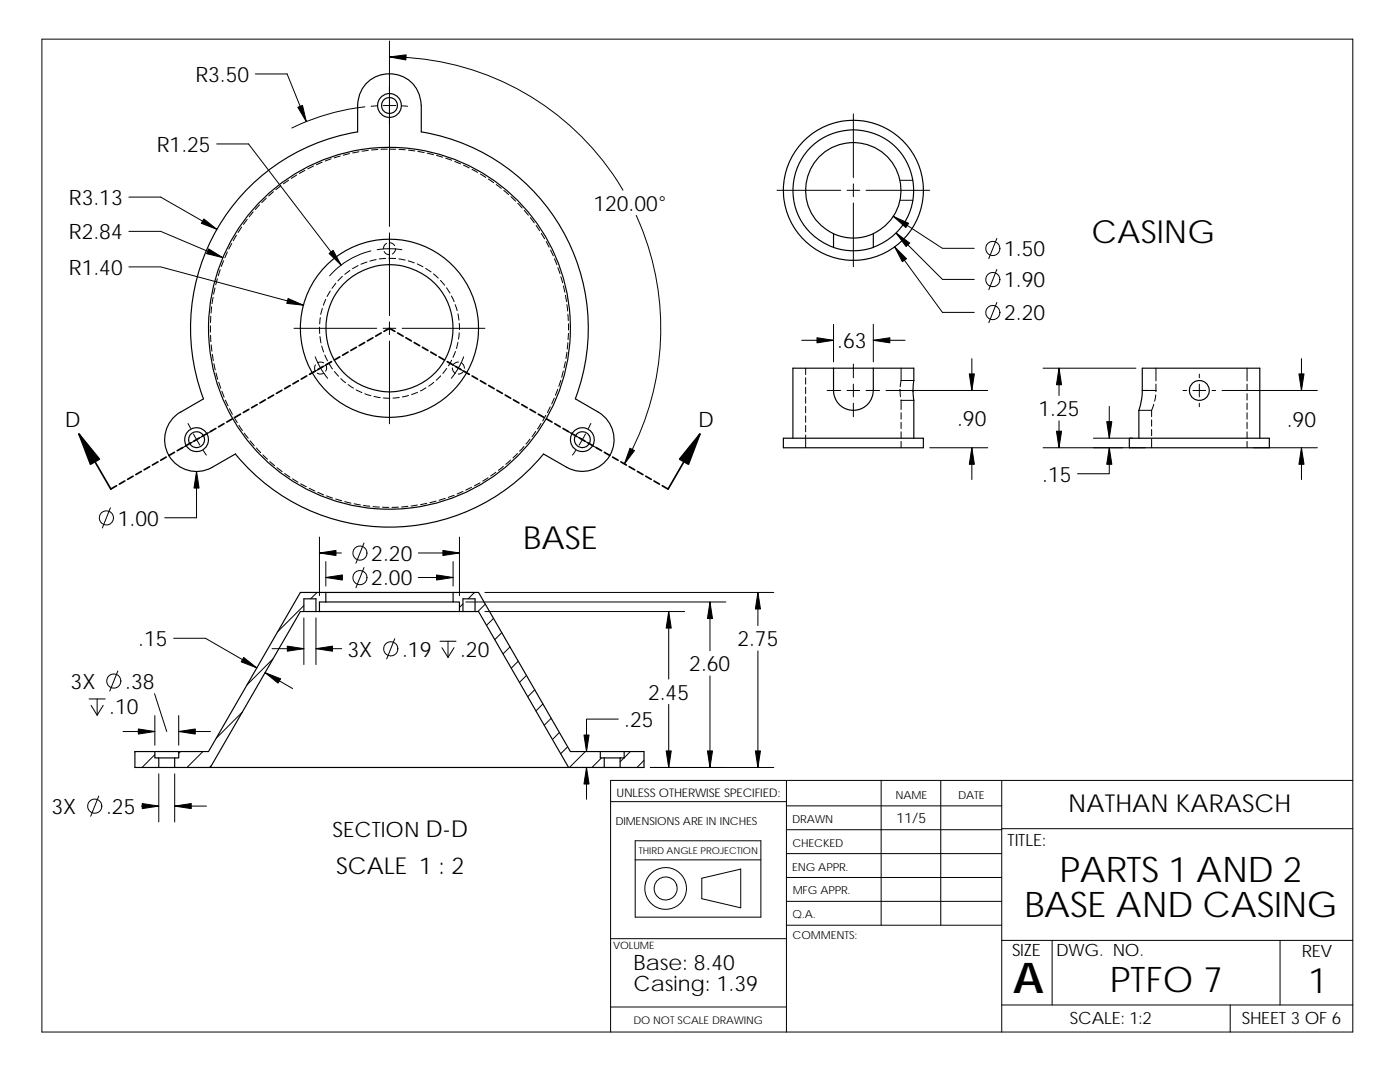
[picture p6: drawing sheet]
<svg xmlns="http://www.w3.org/2000/svg" width="279mm" height="216mm" viewBox="0 0 279 216" stroke-linecap="round" stroke-linejoin="round" font-family="sans-serif">
<g fill="none" stroke="#000" stroke-width=".2">
<path d="M8.4 7.8h261.6v198.1h-261.6zM50.9 14.8h6.4l3.8 9.5M77.7 11.4a54.1 54.1 0 0 1 46.6 26.6M77.7 8.2v37M25.7 39.3h6.4l11.2 6.5M43.2 28.7h6.4l18.5 24.2M53.1 39.5l-.9 .9M54.6 38.2l-1 .9M56 37.1l-.9 .7M57.6 36l-1 .7M59.2 34.9l-1.1 .7M60.9 34l-1.1 .6"/>
<path d="M62.6 33.1l-1.2 .6M64.3 32.4l-1.2 .5M66.1 31.7l-1.2 .4M67.9 31.1l-1.2 .4M69.7 30.6l-1.2 .4M71.6 30.3l-1.2 .2M72.8 21.3a45.1 45.1 0 0 0-14.6 4.2M73.5 30l-1.3 .2M75.2 21.1l-1.1 .1M75.4 29.8l-1.3 .1M76.5 21.1h2.5M77.3 29.8h-1.3"/>
<path d="M77.7 29.8h1.3M79.6 29.8l1.3 .1M80.3 21.1l1.1 .1M81.5 30l1.3 .1M83.4 30.2l1.2 .2M85.3 30.6l1.2 .3M87.1 31l1.2 .4M88.9 31.6l1.2 .4M90.7 32.2l1.2 .5M92.5 33l1.1 .5M94.2 33.8l1.1 .6M95.9 34.7l1 .7"/>
<path d="M97.5 35.7l1 .7M99 36.8l1.1 .8M100.5 38l1 .8M102 39.2l.9 .9M155.1 38h12.7M169 38h2.6M170.3 22.7v12.7M170.3 36.7v2.5M172.8 38h12.7M179.6 40h2.6M179.6 36h2.6M25.7 46.2h6.4l12.4 5.2"/>
<path d="M25.7 53.3h6.4l28.5 7.6M42.5 59.3l-.2 1.3M42.9 57.5l-.3 1.2M43.4 55.6l-.3 1.2M43.9 53.8l-.3 1.2M44.6 52l-.4 1.2M45.4 50.3l-.5 1.1M46.2 48.6l-.5 1.1M47.2 46.9l-.7 1.1M48.2 45.3l-.7 1.1M49.3 43.8l-.7 1M50.5 42.3l-.8 1"/>
<path d="M51.8 40.9l-.9 .9M65 59.7l-.5 1.2M65.9 58.1l-.6 1.1M67 56.5l-.7 1M68.3 55.1l-.9 .9M69.8 54l-1 .7M71.5 53l-1.1 .6M73.2 52.3l-1.2 .4M74 50.1a16.1 16.1 0 0 0-8.2 4.9M75.1 51.8l-1.3 .3M75.3 49.8l2.9-.2 2 .2M76.7 50.2a1.08 1.08 0 0 0 1 .6"/>
<path d="M77 51.6l-1.3 .1M77.2 48.6l-.6 .5-.1 .5M77.6 51.5l1.4 .1M77.7 46.5v16.5M77.7 48.4a1.18 1.18 0 0 1 1.1 .6M78.9 49.6l-.1 .5-.5 .6M79.6 51.7l1.3 .2M81.5 52l1.2 .5M83.3 52.7l1.1 .5M85 53.6l1 .7M86.5 54.7l1 .8M87.9 55.9l.8 1"/>
<path d="M89.1 57.4l.7 1.1M90.1 59.1l.5 1.1M103.3 40.6l.9 .9M104.6 42l.9 .9M105.9 43.4l.7 1.1M107 45l.7 1M108 46.6l.7 1M109 48.2l.6 1.1M109.9 49.9l.5 1.2M110.7 51.6l.4 1.2M111.3 53.4l.5 1.2M111.9 55.2l.4 1.2"/>
<path d="M112.4 57.1l.3 1.2M112.8 58.9l.3 1.3M127 43a54.2 54.2 0 0 1-2.4 49.6M170.3 40.5v12.7M178.3 43.2l9.8 6.4h6.3M178.5 49.3l9.6 13h6.3M178.8 46.5l9.3 9.3h6.3M198.9 53.8l-1.6 4M198.9 47.6l-1.6 4M42 65v1.3M42 66.9l.1 1.3M42.1 63.1l-.1 1.3"/>
<path d="M42.1 68.8l.2 1.3M42.2 61.2l-.1 1.3M42.4 70.7l.2 1.3M42.7 72.6l.2 1.2M43.1 74.4l.3 1.3M43.6 76.3l.4 1.2M44.3 78.1l.4 1.1M45 79.8l.5 1.2M58.7 65.5h16.5M62.9 71.2l1.2 2.4 1.3 1.9M62.9 72.8a1.26 1.26 0 0 0 0 1.2M63.3 74.4l.5 .2 .7-.1"/>
<path d="M63.4 72.4l.5-.2 .7 .2M63.8 65.3v1.2M63.8 67.2l.3 1.2M63.9 63.4l-.1 1.2M64.2 69l.4 1.3M64.3 61.5l-.3 1.2M64.8 70.8l.6 1.2M65 72.9a1.05 1.05 0 0 1 0 1.2M65.7 72.5l.7 1.1M66.1 72.2l-4.3 2.5M66.7 74.1l.9 1M68 75.5l1 .9"/>
<path d="M69.5 76.8l1 .6M71.1 77.8l1.1 .5M72.8 78.6l1.2 .4M74.6 79.1l1.3 .2M76.5 65.5h2.5M76.5 79.4l1.3 .1M77.7 64.2v2.6M77.7 68.1v16.5M79.7 79.3l-1.3 .1M80.3 65.5h16.5M81.5 78.9l-1.2 .3M83.3 78.3l-1.2 .4"/>
<path d="M85 77.4l-1.1 .6M86.6 76.3l-1 .7M87.9 75l-.8 .9M89.2 73.5l-.8 1M89.3 72.2l4.3 2.5M90.1 71.9l-.6 1.1M90.3 73.4v.1a1.11 1.11 0 0 0 .5 1M90.8 60.8l.4 1.2M90.9 70.1l-.5 1.2M91.4 62.6l.2 1.3M91.4 68.3l-.3 1.2M91.5 72.2a1.27 1.27 0 0 0-1.1 .6"/>
<path d="M91.7 64.5v1.3M91.7 66.4l-.2 1.3M92.1 72.4l.4 .3 .2 .8M92.5 74a1.17 1.17 0 0 1-1 .6M92.5 71.2l-1 2.2-1.4 2.1M110.6 79.4l-.5 1.2M111.3 77.7l-.5 1.2M111.9 75.9l-.4 1.2M112.4 74l-.3 1.3M112.8 72.2l-.2 1.2M113.1 60.8l.2 1.3M113.1 70.3l-.2 1.2"/>
<path d="M113.3 62.7l.1 1.3M113.3 68.4l-.1 1.3M113.5 64.6v1.3M113.5 66.5l-.1 1.3M160 67.9h6.3M160.8 73.5v1.2M160.8 75.4v1.2M160.8 77.3v1.2M160.8 79.2v1.3M165.1 77.9h2.7M166.3 64.7v7.5M169 77.9h2.6"/>
<path d="M170.3 72.7v2.7M170.3 76.6v2.6M172.8 77.9h2.8M174.3 64.7v7.5M174.3 67.9h6.3M176.8 77.9h20.3M179.6 77.9l.1 1.3M179.6 77.7v.3M179.8 79.8v.1M179.8 75.9h2.6M179.8 75.9l-.2 1.3M179.8 73.5v2.4"/>
<path d="M179.8 79.9v1.8M179.8 79.9h2.6M182.2 77.9v.3M194 71.6v6.3M198.9 60.3l-1.6 4.1M208.2 73.5h18.5M211.3 73.5v5.4M228 77.9h1.2M229.4 77.9h1.3M230.7 78.8l-.3 1.3M230.7 77.9v.3M230.7 73.5v2.5"/>
<path d="M230.7 76.6v1.3M236.1 77.9h.7M238.1 77.9h2.5M239.4 74.7v.7M239.4 76.6v2.6M241.9 77.9h.7M243.9 77.9h19M248.9 73.5v2.5M248.9 76.6v1.3M248.9 78.5v1.3M259.7 71.6v6.3M37 89l-.9 .6"/>
<path d="M37.5 84.5l.5 1M38.6 86.6l1.3 2.2M39.2 94.1v9.2h-6.3M40.3 87.1l-2.2 1.3M40.6 89.9l.6 .9M42.4 85.9l-1 .6M45.8 81.6l.6 1.1M46.7 83.2l.6 1.1M47.7 84.9l.7 1M48.7 86.4l.8 1M49.9 87.9l.8 1M51.2 89.4l.8 .9"/>
<path d="M52.5 90.8l.9 .9M53.8 92.1l1 .8M55.3 93.3l1 .8M56.8 94.5l1 .7M58.4 95.5l1.1 .7M60 96.5l1.1 .6M61.7 97.4l1.1 .6M63.4 98.2l1.2 .5M65.2 99l1.2 .4M67 99.6l1.2 .3M87 100l-1.2 .3M88.9 99.4l-1.3 .4"/>
<path d="M90.6 98.8l-1.1 .5M92.4 98.1l-1.2 .5M94.1 97.2l-1.1 .6M95.8 96.4l-1.1 .5M97.4 95.3l-1.1 .7M99 94.2l-1.1 .8M100.5 93l-1 .9M101.9 91.8l-1 .8M103.3 90.5l-.9 .9M104.6 89.1l-.9 .9M105.8 87.6l-.8 1M106.9 86.1l-.7 1"/>
<path d="M108 84.5l-.7 1.1M108.9 82.9l-.6 1.1M109.8 81.2l-.6 1.1M113.1 85.9l.9 .6M114.9 89.9l-.6 .9M115.1 87.1l2.2 1.3M116.8 86.6l-1.2 2.2M117.9 84.5l-.5 1M118.4 89l1 .6M160.8 86.8v2.5M160.8 81.1v1.3M160.8 83v1.3"/>
<path d="M160.8 84.9v1.3M170.3 80.5v2.6M179.8 82.4v1.2M179.8 84.3v1.2M179.8 86.2v1.2M179.8 88.1v1.2M185.5 89.3h11.6M194 89.3v6.4M208.2 89.3h20.4M211.3 84v5.3M218.2 87.4h7.8M221.4 89.3v5.2h-6.4"/>
<path d="M221.4 81.1v6.3M227.3 81.9h2.5M229.8 87.6v1.7M229.8 81.9v1.2M229.8 83.8v1.2M229.8 85.7v1.3M230.3 80.7l-.5 1.2M239.4 80.5v.7M248.9 80.5v1.2M248.9 82.4v1.2M248.9 84.3v1.2M248.9 86.2v1.2"/>
<path d="M248.9 88.1v1.2M250.1 89.3h12.8M259.7 89.3v6.4M22 101.3l-1.6 4M63.3 118.2l-1.3 1.3M63.8 110.3h4.3M63.8 107.2v11.7M65 115.2h3.1M65 112.1v4.8M68.8 100.1l1.2 .3M70.7 100.5l1.2 .3M72.5 100.8l1.3 .2"/>
<path d="M72.6 108.4l-1.6 4M72.6 113.2l-1.6 4.1M74.4 101.1l1.3 .1M76.3 101.2h1.3M79.5 101.2h-1.3M81.4 101l-1.3 .2M83.3 100.8l-1.3 .2M83.5 110.3h8.2M83.5 115.2h6.9M85.2 100.4l-1.3 .3M90.4 112.1v4.8M91.7 107.2v11.7"/>
<path d="M94.7 118.2l-1.3 1.3M96.8 118.2h57.6M151.3 118.2v6.6M17.8 139.5h3.2M19.4 139.5v3.2M23.5 133.9l-1.6 4M30.8 138.4l2.5 7.6M34.6 127.4h6.4l10.2 5.9M52.9 134.2l5.5 3.2M54.3 129.4h6.3M54.5 131.5l-5.2 5.2M60.6 120.8l-5.2 5.2"/>
<path d="M60.6 123.3v9.3M63.1 123.3v9.3M63.1 129.4h5.1M78.8 127.4l-1.6 4.1M87.8 128h3.2M88.2 129.2l1.2 2M89.4 128v3.2M90.6 129.2l-1.2 2M92.4 120.5l-.7 .7M93 120.1h51.9M96.8 122h39.8M96.9 120.5l-1.5 1.5"/>
<path d="M98.5 123.4l-1.4 1.4M100.1 126.2l-1.4 1.4M101.8 129.1l-1.4 1.4M103.4 131.9l-1.4 1.4M105.1 134.8l-1.4 1.4M106.7 137.6l-1.4 1.4M133.5 122v13.5M141.7 120.1v9.7M141.7 134.9v18.2M151.3 129.9v23.2M18.2 140.8l1.2 1.9M19.7 158.9l-1.6 4"/>
<path d="M20.6 140.8l-1.2 1.9M24.6 146h6.3M27 150l-.1 .1M30.9 150.6l-2.6 2.5M30.9 142.8v5.9M31.7 154.4v9.6M34.9 154.4v9.6M35.7 146h6.3M35.7 142.8v5.9M36 150l-.3 .3M40.5 150l-3.2 3.1M42.2 152.7l-.4 .4"/>
<path d="M48.4 142.1l-5.2 5.2M108.4 140.5l-1.4 1.4M110 143.3l-1.4 1.4M111.6 146.2l-1.3 1.4M113.3 149l-1.4 1.4M113.9 153.1h8.6M116.8 150l-3.2 3.1M117.1 153.1v6.4M120 151.2l-1.9 1.9M121.9 160h35.1M123.4 143.5h-6.3v6.5M124.5 151.2l-.7 .8"/>
<path d="M125.8 150l-1.2 1.2M128.5 151.7l-1.4 1.4M129.8 153.1h24.6M133.5 140.5v12.6M157 155.7v50.2M175.9 155.7v28.9M187.7 155.7v28.9M199.9 155.7v50.2M270 155.7h-148.1v50.2M28.2 160.8h3.5M34.9 160.8h6.3M126.8 167.8h25v15.2h-25z"/>
<path d="M126.8 171.6h25M140.1 175.2l7.7-1.8v7.7l-7.7-1.8zM157 175.1h42.9M157 179.9h42.9M157 170.3h42.9M157 165.6h42.9M157 160.8h42.9M199.9 165.4h70.1M121.9 187.3h35.1M157 184.6h42.9M199.9 187.6h70.1M210 187.6v12.9"/>
<path d="M255.5 187.6v12.9M121.9 200.9h35.1M199.9 200.5h70.1M245.5 200.5v5.4"/>
<circle cx="198.1" cy="55.8" r="1.42"/>
<circle cx="198.1" cy="49.6" r="1.42"/>
<circle cx="198.1" cy="62.4" r="1.42"/>
<circle cx="21.2" cy="103.3" r="1.41"/>
<circle cx="71.8" cy="115.3" r="1.41"/>
<circle cx="71.8" cy="110.4" r="1.41"/>
<circle cx="22.7" cy="135.9" r="1.41"/>
<circle cx="78" cy="129.5" r="1.41"/>
<circle cx="18.9" cy="160.9" r="1.41"/>
<circle cx="132.8" cy="177.3" r="4.2"/>
<circle cx="132.8" cy="177.3" r="2.3"/>
</g>
<g fill="none" stroke="#000" stroke-width=".23">
<path d="M166.3 46.6a9.4 9.4 0 0 0 8 0v2.8M166.3 49.4a11.9 11.9 0 0 0 8 0M166.3 46.6v2.8M174.3 46.6a9.5 9.5 0 0 0 3.4-14.5 9.5 9.5 0 0 0-14.9 0 9.5 9.5 0 0 0 3.5 14.5M174.3 49.3a12.1 12.1 0 0 0 5.7-18.5 12.1 12.1 0 0 0-19.4 0 12.1 12.1 0 0 0 5.7 18.6M166.3 73.5h-8.1v13.9M166.3 73.5h8M174.3 73.5h8.1l-.2 4.2 .2 2.1v7.6M174.3 73.5v4.4a4 4 0 0 1-4 4 4 4 0 0 1-4-4v-4.4M47 90.6l-4.6 2.6M119.4 82.3a6.3 6.3 0 0 1 2.3 8.6 6.3 6.3 0 0 1-8.6 2.3l-4.6-2.6a39.7 39.7 0 0 1-61.5 0M119.4 82.2l-4.6-2.6a39.7 39.7 0 0 0-30.7-53.3v-5.2a6.4 6.4 0 0 0-6.4-6.4 6.4 6.4 0 0 0-6.3 6.4v5.2a39.7 39.7 0 0 0-30.8 53.3l-4.6 2.6a6.3 6.3 0 0 0-2.3 8.7 6.3 6.3 0 0 0 8.7 2.3"/>
<path d="M156.3 87.4h28v1.9h-28zM225.4 87.4h27.9v1.9h-27.9zM251.4 87.4v-13.9h-23.4v4.4a12.4 12.4 0 0 1-.7 4v5.5M65 118.2h-5.1l-18.3 31.8h-5.9M65 118.2v1.9M65 118.2h25.4M90.4 118.2h5.1l18.3 31.8h6M90.4 118.2v1.9h1.3v1.9M60.6 122v-2.5h2.5v2.5M60.6 122h-.7l-17.9 31.1M60.6 122h2.5M63.1 122h.7"/>
<path d="M63.8 122h27.9M65 120.1h-1.2v1.9M65 120.1h25.4M91.7 122h.7M92.4 122h2.4M94.8 122h.7l18 31.1M94.8 122v-2.5h-2.4v2.5M30.9 150v1.2h.8v1.9M30.9 150h4.8M30.9 150h-4v3.1h4.8M31.7 151.2h3.2M31.7 153.1h3.2"/>
<path d="M34.9 151.2v1.9M34.9 153.1h7.1M35.7 150v1.2h-.8M42 153.1h71.5M113.5 153.1h7.1M119.8 150h4.8M119.8 150v1.2h.8M120.6 151.2h3.2M120.6 153.1h3.2M120.6 151.2v1.9M123.8 151.2v1.9M124.6 150v1.2h-.8"/>
<path d="M124.6 150h3.9v3.1h-4.7"/>
<circle cx="77.7" cy="21.1" r="1.59"/>
<circle cx="77.7" cy="21.1" r="2.38"/>
<circle cx="170.3" cy="38" r="14"/>
<circle cx="77.7" cy="65.5" r="12.7"/>
<circle cx="77.7" cy="65.5" r="36.1"/>
<circle cx="77.7" cy="65.5" r="17.8"/>
<circle cx="239.4" cy="77.9" r="1.99"/>
<circle cx="39.2" cy="87.7" r="1.59"/>
<circle cx="39.2" cy="87.7" r="2.38"/>
<circle cx="116.2" cy="87.7" r="1.59"/>
<circle cx="116.2" cy="87.7" r="2.38"/>
</g>
<g fill="#000" stroke="#000" stroke-width=".2">
<path d="M77.7 11.4l3.3-.5v1.1z" fill-rule="evenodd"/>
<path d="M59.4 21.4l1-.4 .7 3.3z" fill-rule="evenodd"/>
<path d="M40.7 43.7l2.6 2.1-3.1-1.2z" fill-rule="evenodd"/>
<path d="M41.6 49.7l2.9 1.7-3.3-.8z" fill-rule="evenodd"/>
<path d="M65.7 50.6l.8-.6 1.6 2.9z" fill-rule="evenodd"/>
<path d="M178.3 43.2l3 1.4-.5 .8z" fill-rule="evenodd"/>
<path d="M178.5 49.3l2.4 2.3-.8 .6z" fill-rule="evenodd"/>
<path d="M178.8 46.5l2.7 2-.7 .7z" fill-rule="evenodd"/>
<path d="M57.5 59.6l3.1 1.3-3.4-.4z" fill-rule="evenodd"/>
<path d="M163 67.4l3.3 .5-3.3 .5z" fill-rule="evenodd"/>
<path d="M174.3 67.9l3.3-.5v1z" fill-rule="evenodd"/>
<path d="M193.4 74.6h1.1l-.5 3.3z" fill-rule="evenodd"/>
<path d="M211.3 73.5l.6 3.3h-1.1z" fill-rule="evenodd"/>
<path d="M259.2 74.6h1l-.5 3.3z" fill-rule="evenodd"/>
<path d="M39.2 94.1l.5 3.3h-1z" fill-rule="evenodd"/>
<path d="M125.7 89.4l.9 .5-2 2.7z" fill-rule="evenodd"/>
<path d="M194 89.3l.5 3.3h-1.1z" fill-rule="evenodd"/>
<path d="M210.8 86h1.1l-.6 3.3z" fill-rule="evenodd"/>
<path d="M221.4 89.3l.5 3.3h-1z" fill-rule="evenodd"/>
<path d="M220.9 84.1h1l-.5 3.3z" fill-rule="evenodd"/>
<path d="M259.7 89.3l.5 3.3h-1z" fill-rule="evenodd"/>
<path d="M63.8 110.3l3.3-.5v1z" fill-rule="evenodd"/>
<path d="M65 115.2l3.3-.5v1z" fill-rule="evenodd"/>
<path d="M87.1 114.7l3.3 .5-3.3 .5z" fill-rule="evenodd"/>
<path d="M88.4 109.8l3.3 .5-3.3 .5z" fill-rule="evenodd"/>
<path d="M151.3 118.2l.5 3.3h-1.1z" fill-rule="evenodd"/>
<path d="M48.6 131.2l2.6 2.1-3.1-1.2z" fill-rule="evenodd"/>
<path d="M52.9 134.2l3.1 1.2-.5 .9z" fill-rule="evenodd"/>
<path d="M57.3 128.9l3.3 .5-3.3 .5z" fill-rule="evenodd"/>
<path d="M63.1 129.4l3.3-.5v1z" fill-rule="evenodd"/>
<path d="M133.5 122l.5 3.3h-1.1z" fill-rule="evenodd"/>
<path d="M141.7 120.1l.5 3.3h-1z" fill-rule="evenodd"/>
<path d="M27.6 145.5l3.3 .5-3.3 .5z" fill-rule="evenodd"/>
<path d="M35.7 146l3.3-.5v1z" fill-rule="evenodd"/>
<path d="M117.1 153.1l.5 3.3h-1.1z" fill-rule="evenodd"/>
<path d="M116.5 146.7h1.1l-.5 3.3z" fill-rule="evenodd"/>
<path d="M132.9 149.8h1.1l-.5 3.3z" fill-rule="evenodd"/>
<path d="M141.2 149.8h1l-.5 3.3z" fill-rule="evenodd"/>
<path d="M150.7 149.8h1.1l-.5 3.3z" fill-rule="evenodd"/>
<path d="M28.4 160.3l3.3 .5-3.3 .6z" fill-rule="evenodd"/>
<path d="M34.9 160.8l3.3-.5v1.1z" fill-rule="evenodd"/>
</g>
<path d="M15.8 86.6l4 5-1.7 1zM139.7 86.6l-2.3 6-1.8-1z" fill="#000" stroke="#000" stroke-width=".34"/>
<g fill="none" stroke="#000" stroke-width=".34">
<path d="M53 79.8l-1.1 .6M54.6 78.8l-1.1 .7M56.3 77.9l-1.1 .6M57.9 76.9l-1.1 .7M59.6 76l-1.1 .6M61.2 75l-1.1 .6M62.9 74.1l-1.1 .6M64.5 73.1l-1.1 .6M66.2 72.2l-1.1 .6M67.8 71.2l-1.1 .6M69.5 70.3l-1.1 .6M71.1 69.3l-1.1 .6"/>
<path d="M72.8 68.3l-1.1 .7M74.4 67.4l-1.1 .6M76.1 66.4l-1.1 .7M76.6 66.1l1.1-.6 1.1 .6M79.4 66.4l1.1 .7M81 67.4l1.1 .6M82.7 68.3l1.1 .7M84.3 69.3l1.1 .6M86 70.3l1.1 .6M87.6 71.2l1.1 .6M89.3 72.2l1.1 .6M90.9 73.1l1.1 .6"/>
<path d="M92.6 74.1l1.1 .6M94.2 75l1.1 .6M95.9 76l1.1 .6M97.5 76.9l1.1 .7M99.2 77.9l1.1 .6M100.8 78.8l1.1 .7M102.5 79.8l1.1 .6M15.8 86.6l6.3 11 1.2-.7M24.9 96l-1.1 .6M26.6 95l-1.1 .7M28.2 94.1l-1.1 .6M29.9 93.1l-1.1 .6"/>
<path d="M31.5 92.2l-1.1 .6M33.2 91.2l-1.1 .6M34.8 90.3l-1.1 .6M36.5 89.3l-1.1 .6M38.1 88.3l-1.1 .7M39.8 87.4l-1.1 .6M41.4 86.4l-1.1 .7M43.1 85.5l-1.1 .6M44.7 84.5l-1.1 .7M46.4 83.6l-1.1 .6M48 82.6l-1.1 .7M49.7 81.7l-1.1 .6"/>
<path d="M51.3 80.7l-1.1 .7M104.1 80.7l1.1 .7M105.8 81.7l1.1 .6M107.4 82.6l1.1 .7M109.1 83.6l1.1 .6M110.7 84.5l1.1 .7M112.4 85.5l1.1 .6M114 86.4l1.1 .7M115.7 87.4l1.1 .6M117.3 88.3l1.1 .7M119 89.3l1.1 .6M120.6 90.3l1.1 .6"/>
<path d="M122.3 91.2l1.1 .6M123.9 92.2l1.1 .6M125.6 93.1l1.1 .6M127.2 94.1l1.1 .6M128.9 95l1.1 .7M130.5 96l1.1 .6M139.7 86.6l-6.4 11-1.1-.7"/>
</g>
<text font-size="8.5" x="202.2" y="198.2">A</text>
<g font-size="7">
<text x="211.4" y="176">PARTS 1 AND 2</text>
<text x="204.5" y="183">BASE AND CASING</text>
<text x="221.5" y="197.9">PTFO 7</text>
<text x="261.1" y="198.2">1</text>
</g>
<g font-size="6.3">
<text x="217.8" y="48.6">CASING</text>
<text x="104.4" y="109.5">BASE</text>
</g>
<text font-size="4.9" x="213.2" y="162.1">NATHAN KARASCH</text>
<text font-size="4.7" x="67.1" y="174.5">SCALE 1 : 2</text>
<g font-size="4.2">
<text x="39" y="16.3">R3.50</text>
<text x="31.3" y="30.3">R1.25</text>
<text x="13.7" y="40.9">R3.13</text>
<text x="13.7" y="47.8">R2.84</text>
<text x="118.4" y="42.1">120.00°</text>
<text x="200.4" y="51.1">1.50</text>
<text x="13.7" y="54.9">R1.40</text>
<text x="200.4" y="57.3">1.90</text>
<text x="200.4" y="63.9">2.20</text>
<text x="167.1" y="69.5">.63</text>
<text x="207.2" y="83">1.25</text>
<text x="12.9" y="85.2">D</text>
<text x="139.4" y="85.2">D</text>
<text x="191" y="85.1">.90</text>
<text x="256.8" y="85.1">.90</text>
<text x="208" y="96.1">.15</text>
<text x="23.5" y="104.9">1.00</text>
<text x="74.1" y="111.9">2.20</text>
<text x="74.1" y="116.8">2.00</text>
<text x="27.6" y="128.9">.15</text>
<text x="69.4" y="131">3X</text>
<text x="80.2" y="131">.19</text>
<text x="91.8" y="131">.20</text>
<text x="147.2" y="128.9">2.75</text>
<text x="14.1" y="137.4">3X</text>
<text x="25" y="137.4">.38</text>
<text x="137.6" y="133.9">2.60</text>
<text x="21.8" y="142.5">.10</text>
<text x="129.3" y="139.6">2.45</text>
<text x="124.6" y="145.1">.25</text>
<text x="10.3" y="162.4">3X</text>
<text x="21.2" y="162.4">.25</text>
<text x="66.4" y="167.1">SECTION D-D</text>
<text x="126.4" y="197.7">Casing: 1.39</text>
<text x="126.4" y="193.5">Base: 8.40</text>
</g>
<g font-size="3.4">
<text x="201.1" y="168.8">TITLE:</text>
<text x="202" y="190.8">SIZE</text>
<text x="210.8" y="190.8">DWG. NO.</text>
<text x="259.8" y="190.9">REV</text>
<text x="213.5" y="204.4">SCALE: 1:2</text>
<text x="247.8" y="204.4">SHEET 3 OF 6</text>
</g>
<text font-size="2.8" x="178.9" y="164.2">11/5</text>
<text font-size="2.4" x="123" y="158.9">UNLESS OTHERWISE SPECIFIED:</text>
<g font-size="2.2">
<text x="178.7" y="159.4">NAME</text>
<text x="191.2" y="159.4">DATE</text>
<text x="122.8" y="164.5">DIMENSIONS ARE IN INCHES</text>
<text x="158.1" y="164.2">DRAWN</text>
<text x="158.1" y="173.7">ENG APPR.</text>
<text x="158.1" y="169.1">CHECKED</text>
<text x="158.2" y="178.5">MFG APPR.</text>
<text x="158.2" y="183.2">Q.A.</text>
<text x="158.2" y="187.4">COMMENTS:</text>
</g>
<text font-size="2.1" x="126.4" y="204.4">DO NOT SCALE DRAWING</text>
<text font-size="2" x="122.4" y="189.4">VOLUME</text>
<text font-size="1.9" x="127.5" y="170.4">THIRD ANGLE PROJECTION</text>
</svg>
